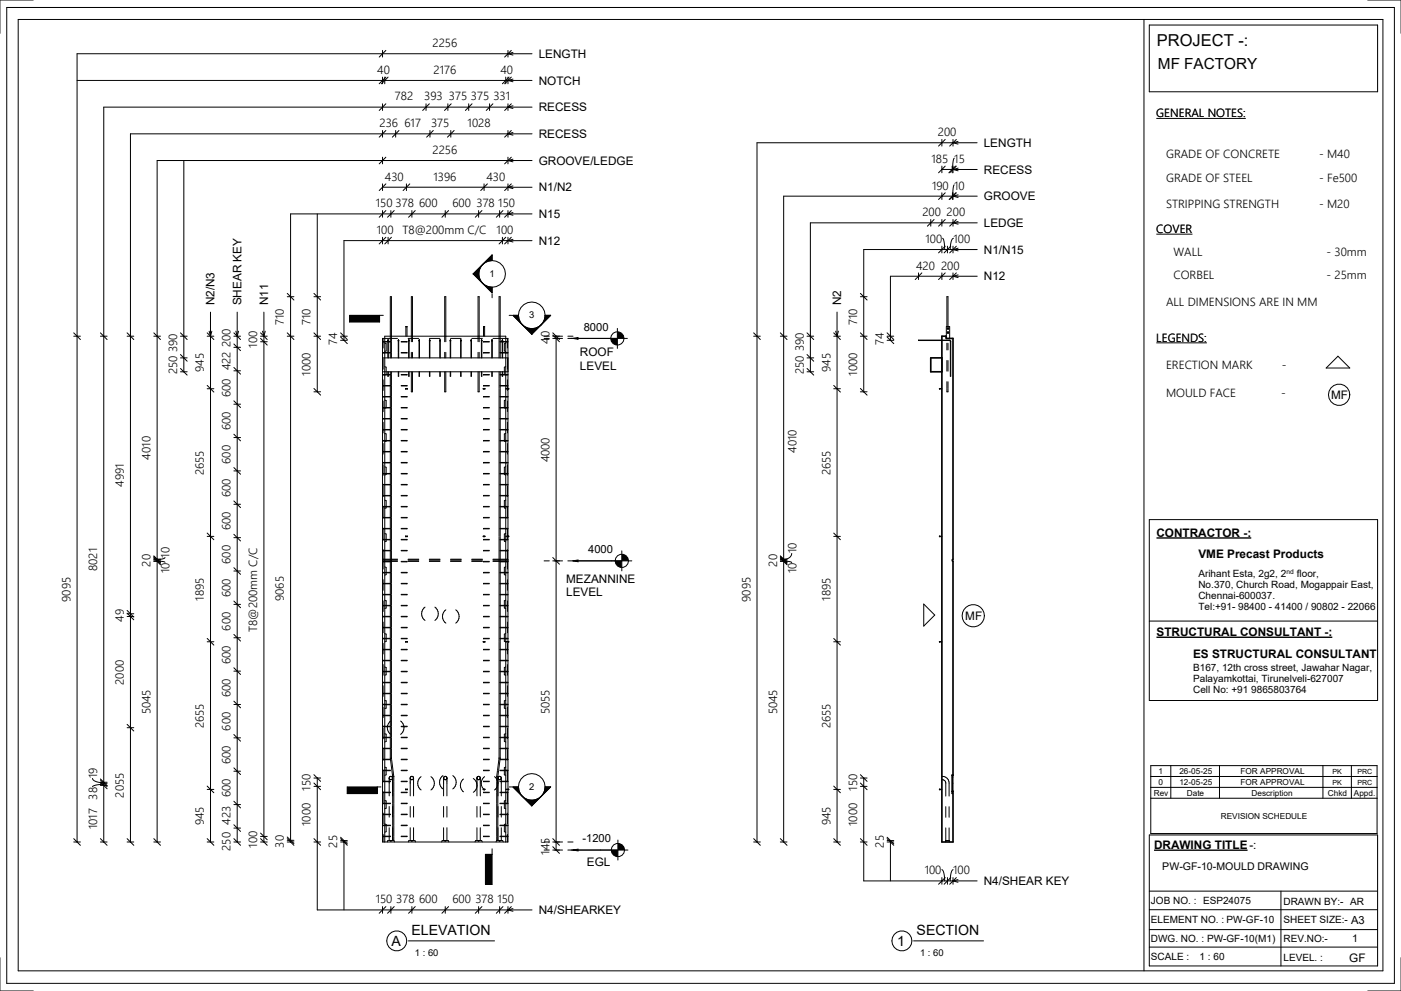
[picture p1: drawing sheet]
<svg xmlns="http://www.w3.org/2000/svg" width="420mm" height="297mm" viewBox="0 0 420 297" stroke-linecap="round" stroke-linejoin="round" font-family="sans-serif">
<g fill="#000">
<path d="M147.5 76.5v1.6l-2 .5-.8 .7zM141.9 82.1l2.8-2.8-1 1.8-.2 1zM141.9 82.1h1.6l.2 1.1 1 1.7zM144.7 84.9l.8 .7 2 .5v1.7zM171.8 101.5l1.5-.3v.5zM183.1 101.5h2v2a2 2 0 0 1-2-2zM185.1 99.5a2 2 0 0 1 2 2h-2zM104.1 235.9h9v2h-9zM153.8 235.9h1.6l.6 2 .6 .8zM163.4 235.9h1.7l-2.8 2.8 .6-.8zM145.5 256.1h2v9h-2zM159.4 239.9l2-.5 .9-.7-2.9 2.9z"/>
<path d="M156.6 238.7l.8 .7 2 .5v1.7z"/>
</g>
<g fill="none" stroke="#000" stroke-width=".3">
<path d="M114.7 15.1v2M115.7 15.1l-2 2M152.3 15.1v2M153.3 15.1l-2 2M153.8 15.7l-1.5 .4 1.5 .4M159.5 16.1h-136.4v236.3M23.1 24.1h136.4M114.7 23.1v2M114.7 31.1v2M114.7 39.1v2M115.4 23.1v2M115.7 39.1l-2 2"/>
<path d="M115.7 31.1l-2 2M115.7 23.1l-2 2M116.4 23.1l-2 2M118.6 39.1v2M119.6 39.1l-2 2M127.7 31.1v2M128.7 31.1l-2 2M128.9 39.1v2M129.9 39.1l-2 2M134.3 31.1v2M135.2 39.1v2M135.3 31.1l-2 2"/>
<path d="M136.2 39.1l-2 2M140.5 31.1v2M141.5 31.1l-2 2M146.8 31.1v2M147.8 31.1l-2 2M151.6 23.1v2M152.3 23.1v2M152.3 31.1v2M152.3 39.1v2M152.6 23.1l-2 2M153.3 39.1l-2 2M153.3 31.1l-2 2"/>
<path d="M153.3 23.1l-2 2M153.8 23.7l-1.5 .4 1.5 .4M153.8 39.7l-1.5 .4 1.5 .4M153.8 31.7l-1.5 .4 1.5 .4M159.5 32.1h-128.4v220.3M55.1 48.1v63.4M114.7 47.1v2M114.7 55.1v2M114.7 56.1h44.8M115.7 55.1l-2 2M115.7 47.1l-2 2M121.9 55.1v2"/>
<path d="M122.9 55.1l-2 2M145.1 55.1v2M146.1 55.1l-2 2M152.3 47.1v2M152.3 55.1v2M153.3 55.1l-2 2M153.3 47.1l-2 2M153.8 47.7l-1.5 .4 1.5 .4M153.8 55.7l-1.5 .4 1.5 .4M159.5 40.1h-120.4v212.3M159.5 48.1h-112.4v204.3M282.4 42.8h-55.4v58"/>
<path d="M282.4 58.8h-47.4v42M95.1 64.1v53.4M114.7 63.1v2M114.7 71.1v2M115.7 71.1l-2 2M115.7 63.1l-2 2M116.4 71.1v2M117.2 63.1v2M117.4 71.1l-2 2M118.2 63.1l-2 2M123.5 63.1v2M124.5 63.1l-2 2"/>
<path d="M133.5 63.1v2M134.5 63.1l-2 2M143.5 63.1v2M144.5 63.1l-2 2M147.5 78.1a4 4 0 0 1 4 4 4 4 0 0 1-4 4M147.5 78.1a4 4 0 0 0-4 4 4 4 0 0 0 4 4M147.5 78.1a4 4 0 0 0-4 4M147.5 78.1v-1.6l-5.6 5.6M149.8 63.1v2M150.6 71.1v2M150.8 63.1l-2 2M151.6 71.1l-2 2"/>
<path d="M152.3 63.1v2M152.3 71.1v2M153.3 71.1l-2 2M153.3 63.1l-2 2M153.8 63.7l-1.5 .4 1.5 .4M153.8 71.7l-1.5 .4 1.5 .4M159.5 64.1h-72.4v188.3M159.5 72.1h-56.4v29.9M279.1 66.8h-36.1v34M282.4 74.8h-23.4v14.2M22.1 99.8l2 2M30.1 99.8l2 2"/>
<path d="M38.1 99.8l2 2M46.1 99.8l2 2M54.1 99.8l2 2M62.1 99.8l1 1M62.7 99.3l.4 1.5M63.1 93.6v158.8M63.5 99.3l-.4 1.5M70.1 99.8l2 2M70.7 99.3l.4 1.5 .4-1.5M71.1 93.6v158.8M78.1 99.8l2 2M78.7 99.3l.4 1.5 .4-1.5"/>
<path d="M79.1 93.6v158.8M86.1 89h2M86.1 88l2 2M86.1 99.8l2 2M94.1 89h2M94.1 88l2 2M94.1 99.8l2 2M102.1 99.8l2 2M121.7 98h.3M141.9 82.1l5.6 5.7v-1.7M141.9 82.1h1.6M143.5 82.1a4 4 0 0 0 4 4"/>
<path d="M145 98h.3M147.5 88.1v1.2M165.7 99.8l2 2M185.1 98.5v6M275.4 82.8h-8.4v18M283.9 97.9v-8.9h.3v8.9M284 99.7l.2 .2 .3-.2M284 99.7l.2-.3 .3 .3M284 99.7h.1M284.2 98.2v.5M284.2 99.4v.5M284.5 99.7h.1"/>
<path d="M22.1 100.8h2M30.1 100.8h2M38.1 100.8h2M46.1 100.8h2M54.1 100.8h2M54.1 107.3h2M54.1 111.5h2M54.1 106.3l2 2M54.1 110.5l2 2M62.1 100.8h2M62.1 115.5l2 2M62.1 116.5h2"/>
<path d="M63.1 100.8l1 1M70.1 100.8h2M70.1 103.1l2 2M70.1 104.1h2M70.1 110.2l2 2M70.1 111.2h2M78.1 100.8h2M78.1 101.5l2 2M78.1 102.5h2M86.1 100.8h2M94.1 117.5h2M94.1 100.8h2"/>
<path d="M94.1 116.5l2 2M102.1 100.8h2M102.1 101l2 2M102.1 102h2M114.7 107.3h37.6M114.7 111.5h37.6M114.9 101.5v2.8M114.9 107.5v3.2M114.9 113.9v3.2M115.4 102.9l.4 .1v2.2l-.4 .2M115.4 109.9l.4 .2v2.2l-.4 .1M115.4 119.9l.4 .2v2.2l-.4 .1"/>
<path d="M116.3 112.4v.4l.1-.4M116.3 102.5v3.2M116.3 105.8v1.5M116.3 111.5v.8M116.3 102v.4M116.3 102h.1M116.4 102h.1M116.4 102v.4M116.4 102.5v3.2M116.4 105.8v1.5M116.4 111.5v.8M117 102.4v-13.4h.4v13.4"/>
<path d="M117 102.5v3.2M117 105.8v1.5M117 111.5v.8M117 112.4v3.2M117 115.7v3.2M117 119v3.2M117.1 102.4l-2.4 .1h2.4M117.1 105.7l-2.4 .1h2.4M117.1 112.3h-2.4l2.4 .1M117.1 115.6h-2.4l2.4 .1M117.1 118.9h-2.4l2.4 .1M117.4 102.5v3.2"/>
<path d="M117.4 105.8v1.5M117.4 111.5v.8M117.4 112.4v3.2M117.4 115.7v3.2M117.4 119v3.2M119.2 101.5h-4.5v150.9h37.6v-150.9h-4.5M119.4 112.4v.4l.1-.4M119.4 102v.4M119.4 102.5v3.2M119.4 105.8v1.5M119.4 111.5v.8M119.4 102h.1"/>
<path d="M119.5 102h-.1M119.5 102h.1M119.5 102v.4M119.5 102.5v3.2M119.5 105.8v1.5M119.5 111.5v.8M120.3 102.4h1.7l-1.7 .1M120.3 105.7h1.7l-1.7 .1M120.3 112.3h1.7l-1.7 .1M120.3 115.6h1.7l-1.7 .1M120.3 118.9h1.7l-1.7 .1M121.6 116.5l.5 .1h-.5z"/>
<path d="M121.7 116.5v.1M121.7 100.8v-2.9h.3v2.9M122.4 101.5h3.2M122.7 102h.1M122.5 111.5v1.3l.2-1.3M122.5 102v.7M122.5 102.9v4.4M122.5 102h.1M122.6 102h-.1M122.6 102h.1M122.7 102v5.3M123.3 102.5v-13.5h.4v13.5"/>
<path d="M123.3 111.5v6h.4v-6M123.3 105.6v1.7M123.7 105.6v1.7M125.8 102h.1M125.6 111.5v1.3l.2-1.3M125.6 102v5.3M125.6 102h.1M125.7 102h.1M125.8 102v5.3M128.7 101.5h3.2M128.8 111.5v1.3l.1-1.3M128.8 102v5.3"/>
<path d="M128.8 102h.1M128.9 102h.1M128.9 102v5.3M131.9 111.5v1.3l.1-1.3M131.9 102v5.3M131.9 102h.1M132 102h.1M132 102v5.3M133.3 111.5v6h.4v-6M133.3 102.5v-13.5h.4v13.5M133.3 105.6v1.7M133.7 105.6v1.7"/>
<path d="M135 111.5v1.3l.1-1.3M135 102v5.3M135 102h.1M135.1 102h.1M135.1 102h-.1M135.1 101.5h3.2M135.1 102v5.3M138.1 111.5v1.3l.1-1.3M138.1 102v5.3M138.1 102h.1M138.2 102h.1M138.2 102v5.3"/>
<path d="M141.2 111.5v1.3l.2-1.3M141.2 102v5.3M141.2 102h.1M141.3 102h-.1M141.3 102h.1M141.4 102h.1M141.4 102v5.3M141.5 101.5h3.1M143.3 111.5v6h.4v-6M143.3 102.5v-13.5h.4v13.5M143.3 105.6v1.7M143.7 105.6v1.7"/>
<path d="M144.3 111.5v1.3l.2-1.3M144.3 102v5.3M144.3 102h.1M144.4 102h.1M144.5 102h.1M144.5 102v.7M144.5 102.9v4.4M144.9 116.5h.5v.1h-.5zM145 100.8v-2.9h.3v2.9M145.3 116.5v.1M146.7 102.4h-1.7l1.7 .1M146.7 105.7h-1.7l1.7 .1"/>
<path d="M146.7 112.3h-1.7l1.7 .1M146.7 115.6h-1.7l1.7 .1M146.7 118.9h-1.7l1.7 .1M147.5 112.4v.4l.1-.4M147.5 102v.4M147.5 102.5v3.2M147.5 105.8v1.5M147.5 111.5v.8M147.5 102h.1M147.6 102h.1M147.6 102v.4M147.6 102.5v3.2"/>
<path d="M147.6 105.8v1.5M147.6 111.5v.8M149.6 102.4v-13.4h.4v13.4M149.6 102.5v3.2M149.6 105.8v1.5M149.6 111.5v.8M149.6 112.4v3.2M149.6 115.7v.8M149.6 116.6v2.3M149.6 119v3.2M149.9 102.4l2.4 .1h-2.4M149.9 105.7l2.4 .1h-2.4"/>
<path d="M149.9 112.3h2.4l-2.4 .1M149.9 115.6h2.4l-2.4 .1M149.9 118.9h2.4l-2.4 .1M150 102.5v3.2M150 105.8v1.5M150 111.5v.8M150 112.4v3.2M150 115.7v.8M150 116.6v2.3M150 119v3.2M150.6 112.4v.4l.1-.4M150.6 102v.4"/>
<path d="M150.6 102.5v3.2M150.6 105.8v1.5M150.6 111.5v.8M150.6 102h.1M150.7 102h.1M150.7 102v.4M150.7 102.5v3.2M150.7 105.8v1.5M150.7 111.5v.8M151.6 102.9l-.4 .1v2.2l.4 .2M151.6 109.9l-.4 .2v2.2l.4 .1M151.6 119.9l-.4 .2v2.2l.4 .1"/>
<path d="M151.6 116.5h1v.1h-1M152.1 101.5v2.8M152.1 107.5v3.2M152.1 113.9v3.2M152.5 116.5v.1M163.1 101.5h1.6M163.1 100.8h1.6M165.7 101.5h3M165.7 100.8h3M165.7 100.5l2 2M166.7 100.8v154M170.3 101.5h17.8"/>
<path d="M170.3 100.8h1.5M171.8 101.5l1.5-.3v.5zM275.4 102l9.6 .1 .1 10.7-.2-10.6zM281.7 116.5v.1M282.4 116.5h-.7v.1h.7M283.7 101.5l.1-3.6 .9 .1v3.5M283.9 116.6v.9h.3v-.9M283.9 102.9v2M283.9 108.1v3.2M283.9 114.4v2.1M284.2 102.9v2M284.2 108.1v3.2"/>
<path d="M284.2 114.4v2.1M401.2 106.8l3.5 3.5h-7.1zM70.1 120.2l2 2M70.1 121.2h2M70.1 130.2l2 2M70.1 131.2h2M114.9 120.2v3.2M114.9 126.6v3.2M114.9 133v3.1M114.9 139.3v3.2M115.4 129.9l.4 .2v2.2l-.4 .1M115.4 139.9l.4 .2v2.2l-.4 .1"/>
<path d="M117 122.3v3.2M117 125.6v3.2M117 128.9v3.1M117 132.2v3.1M117 135.5v3.1M117 138.8v3.1M117.1 122.2h-2.4l2.4 .1M117.1 125.5h-2.4l2.4 .1M117.1 128.8h-2.4l2.4 .1M117.1 132l-2.4 .1 2.4 .1M117.1 135.3l-2.4 .1 2.4 .1M117.1 138.6l-2.4 .1 2.4 .1"/>
<path d="M117.4 122.3v3.2M117.4 125.6v3.2M117.4 128.9v3.1M117.4 132.2v3.1M117.4 135.5v3.1M117.4 138.8v3.1M120.3 122.2h1.7l-1.7 .1M120.3 125.5h1.7l-1.7 .1M120.3 128.8h1.7l-1.7 .1M120.3 132h1.7l-1.7 .2M120.3 135.3h1.7l-1.7 .2M120.3 138.6h1.7l-1.7 .2"/>
<path d="M146.7 122.2h-1.7l1.7 .1M146.7 125.5h-1.7l1.7 .1M146.7 128.8h-1.7l1.7 .1M146.7 132h-1.7l1.7 .2M146.7 135.3h-1.7l1.7 .2M146.7 138.6h-1.7l1.7 .2M149.6 122.3v3.2M149.6 125.6v3.2M149.6 128.9v3.1M149.6 132.2v3.1M149.6 135.5v3.1M149.6 138.8v3.1"/>
<path d="M149.9 122.2h2.4l-2.4 .1M149.9 125.5h2.4l-2.4 .1M149.9 128.8h2.4l-2.4 .1M149.9 132l2.4 .1-2.4 .1M149.9 135.3l2.4 .1-2.4 .1M149.9 138.6l2.4 .1-2.4 .1M150 122.3v3.2M150 125.6v3.2M150 128.9v3.1M150 132.2v3.1M150 135.5v3.1M150 138.8v3.1"/>
<path d="M151.6 129.9l-.4 .2v2.2l.4 .1M151.6 139.9l-.4 .2v2.2l.4 .1M152.1 120.2v3.2M152.1 126.6v3.2M152.1 133v3.1M152.1 139.3v3.2M62.1 159.8l2 2M70.1 140.2l2 2M70.1 141.2h2M70.1 150.2l2 2M70.1 151.2h2M114.9 145.7v3.2"/>
<path d="M114.9 152v3.2M114.9 158.4v3.2M115.4 149.9l.4 .2v2.2l-.4 .1M115.4 159.9l.4 .2v2.2l-.4 .1M117 142.1v3.1M117 145.4v3.1M117 148.7v3.1M117 152v3.1M117 155.3v3.1M117 158.5v3.2M117.1 141.9l-2.4 .1 2.4 .1M117.1 145.2l-2.4 .1 2.4 .1"/>
<path d="M117.1 148.5l-2.4 .1 2.4 .1M117.1 151.8l-2.4 .1 2.4 .1M117.1 155.1l-2.4 .1 2.4 .1M117.1 158.4l-2.4 .1h2.4M117.4 142.1v3.1M117.4 145.4v3.1M117.4 148.7v3.1M117.4 152v3.1M117.4 155.3v3.1M117.4 158.5v3.2M120.3 141.9h1.7l-1.7 .2M120.3 145.2h1.7l-1.7 .2"/>
<path d="M120.3 148.5h1.7l-1.7 .2M120.3 151.8h1.7l-1.7 .2M120.3 155.1h1.7l-1.7 .2M120.3 158.4h1.7l-1.7 .1M146.7 141.9h-1.7l1.7 .2M146.7 145.2h-1.7l1.7 .2M146.7 148.5h-1.7l1.7 .2M146.7 151.8h-1.7l1.7 .2M146.7 155.1h-1.7l1.7 .2M146.7 158.4h-1.7l1.7 .1M149.6 142.1v3.1M149.6 145.4v3.1"/>
<path d="M149.6 148.7v3.1M149.6 152v3.1M149.6 155.3v3.1M149.6 158.5v2.2M149.9 141.9l2.4 .1-2.4 .1M149.9 145.2l2.4 .1-2.4 .1M149.9 148.5l2.4 .1-2.4 .1M149.9 151.8l2.4 .1-2.4 .1M149.9 155.1l2.4 .1-2.4 .1M149.9 158.4l2.4 .1h-2.4M150 142.1v3.1M150 145.4v3.1"/>
<path d="M150 148.7v3.1M150 152v3.1M150 155.3v3.1M150 158.5v2.2M151.6 149.9l-.4 .2v2.2l.4 .1M151.6 159.9l-.4 .2v2.2l.4 .1M152.1 145.7v3.2M152.1 152v3.2M152.1 158.4v3.2M46.1 168.3h2M46.1 167.6h2M46.1 167.8h2"/>
<path d="M46.1 168.1h2M46.1 166.6l2 2M46.1 166.8l2 2M46.1 167.1l2 2M46.1 167.3l2 2M47.1 168.2l2.4 .4M49.5 167.1l-1 .5-1.4 .1M62.1 160.8h2M70.1 160.2l2 2M70.1 161.2h2M70.1 170.2l2 2M70.1 171.2h2"/>
<path d="M114.9 164.8v2.8M114.9 168.3v2.3M114.9 173.8v3.2M114.9 168.3h4.3M114.9 167.6h4.3M114.9 167.6l-.2 .2h4.5M115.1 168.3l-.4 .1h2.4M115.4 169.9l.4 .2v2.2l-.4 .1M115.4 179.9l.4 .2v2.2l-.4 .1M117 161.8v3.2M117 165.1v3.2M117 168.4v3.2"/>
<path d="M117 171.7v3.2M117 175v3.2M117 178.3v3.2M117.1 161.7l-2.4 .1h2.4M117.1 165l-2.4 .1h2.4M117.1 171.6l-2.4 .1h2.4M117.1 174.9l-2.4 .1h2.4M117.1 178.2l-2.4 .1h2.4M117.4 161.8v3.2M117.4 165.1v3.2M117.4 168.4v3.2M117.4 171.7v3.2"/>
<path d="M117.4 175v3.2M117.4 178.3v3.2M119.2 168.1h-4.5l.2 .2M120.3 168.3h1.7l-1.7 .1M120.3 161.7h1.7l-1.7 .1M120.3 165h1.7l-1.7 .1M120.3 171.6h1.7l-1.7 .1M120.3 174.9h1.7l-1.7 .1M120.3 178.2h1.7l-1.7 .1M121.6 160.7l.5 .2h-.5zM121.7 160.7v.2M122.4 168.1h3.2"/>
<path d="M122.4 168.3h3.2M122.4 167.6h3.2M125.6 167.8h-3.2M128.7 168.1h3.2M128.7 168.3h3.2M128.7 167.6h3.2M131.9 167.8h-3.2M135.1 168.1h3.2M135.1 168.3h3.2M135.1 167.6h3.2M138.3 167.8h-3.2M141.5 168.1h3.1"/>
<path d="M141.5 168.3h3.1M141.5 167.6h3.1M144.6 167.8h-3.1M144.9 160.7h.5v.2h-.5zM145.3 160.7v.2M146.7 168.3h-1.7l1.7 .1M146.7 161.7h-1.7l1.7 .1M146.7 165h-1.7l1.7 .1M146.7 171.6h-1.7l1.7 .1M146.7 174.9h-1.7l1.7 .1M146.7 178.2h-1.7l1.7 .1M147.8 168.1h4.5l-.2 .2"/>
<path d="M147.8 168.3h4.3M147.8 167.6h4.3M149.6 160.9v.8M149.6 161.8v3.2M149.6 165.1v3.2M149.6 168.4v3.2M149.6 171.7v3.2M149.6 175v3.2M149.6 178.3v3.2M149.9 161.7l2.4 .1h-2.4M149.9 165l2.4 .1h-2.4M149.9 171.6l2.4 .1h-2.4"/>
<path d="M149.9 174.9l2.4 .1h-2.4M149.9 178.2l2.4 .1h-2.4M150 160.9v.8M150 161.8v3.2M150 165.1v3.2M150 168.4v3.2M150 171.7v3.2M150 175v3.2M150 178.3v3.2M151.6 169.9l-.4 .2v2.2l.4 .1M151.6 179.9l-.4 .2v2.2l.4 .1M151.6 160.7h1v.2h-1"/>
<path d="M151.9 168.3l.4 .1h-2.4M152.1 164.8v2.8M152.1 168.3v2.3M152.1 173.8v3.2M152.1 167.6l.2 .2h-4.5M152.5 160.7v.2M163.1 168.1h1.6M165.7 168.1h3M165.7 167.1l2 2M170.3 168.1h1.5M281.7 160.7v.2M282.4 160.7h-.7v.2h.7"/>
<path d="M38.1 183l2 2M38.1 184h2M38.1 183.8l2 2M38.1 184.8h2M62.1 191.4l2 2M62.1 192.4h2M70.1 180.2l2 2M70.1 181.2h2M70.1 190.2l2 2M70.1 191.2h2M114.9 180.1v3.2M114.9 186.5v3.2"/>
<path d="M114.9 192.9v3.1M114.9 199.2v3.2M115.4 189.9l.4 .2v2.2l-.4 .1M115.4 199.9l.4 .2v2.2l-.4 .1M117 181.6v3.2M117 184.9v3.2M117 188.2v3.2M117 191.5v3.2M117 194.8v3.2M117 198.1v3.2M117.1 181.5h-2.4l2.4 .1M117.1 184.8h-2.4l2.4 .1"/>
<path d="M117.1 188.1h-2.4l2.4 .1M117.1 191.4h-2.4l2.4 .1M117.1 194.7h-2.4l2.4 .1M117.1 198h-2.4l2.4 .1M117.4 181.6v3.2M117.4 184.9v3.2M117.4 188.2v3.2M117.4 191.5v3.2M117.4 194.8v3.2M117.4 198.1v3.2M120.3 181.5h1.7l-1.7 .1M120.3 184.8h1.7l-1.7 .1"/>
<path d="M120.3 188.1h1.7l-1.7 .1M120.3 191.4h1.7l-1.7 .1M120.3 194.7h1.7l-1.7 .1M120.3 198h1.7l-1.7 .1M121.6 192.3l.5 .2h-.5zM121.7 192.3v.2M127.4 182a2.45 2.45 0 0 0 0 4M130.4 182a2.45 2.45 0 0 1 0 4M133.7 182.8a2.45 2.45 0 0 0 0 4M136.6 182.8a2.45 2.45 0 0 1 0 4M144.9 192.3h.5v.2h-.5zM145.3 192.3v.2"/>
<path d="M146.7 181.5h-1.7l1.7 .1M146.7 184.8h-1.7l1.7 .1M146.7 188.1h-1.7l1.7 .1M146.7 191.4h-1.7l1.7 .1M146.7 194.7h-1.7l1.7 .1M146.7 198h-1.7l1.7 .1M149.6 181.6v3.2M149.6 184.9v3.2M149.6 188.2v3.2M149.6 191.5v.8M149.6 192.5v2.2M149.6 194.8v3.2"/>
<path d="M149.6 198.1v3.2M149.9 181.5h2.4l-2.4 .1M149.9 184.8h2.4l-2.4 .1M149.9 188.1h2.4l-2.4 .1M149.9 191.4h2.4l-2.4 .1M149.9 194.7h2.4l-2.4 .1M149.9 198h2.4l-2.4 .1M150 181.6v3.2M150 184.9v3.2M150 188.2v3.2M150 191.5v.8M150 192.5v2.2"/>
<path d="M150 194.8v3.2M150 198.1v3.2M151.6 189.9l-.4 .2v2.2l.4 .1M151.6 199.9l-.4 .2v2.2l.4 .1M151.6 192.3h1v.2h-1M152.1 180.1v3.2M152.1 186.5v3.2M152.1 192.9v3.1M152.1 199.2v3.2M152.5 192.3v.2M277 181.1l3.3 3.3-3.3 3.3zM281.7 192.3v.2"/>
<path d="M282.4 192.3h-.7v.2h.7M38.1 217.2l2 2M38.1 218.2h2M70.1 200.2l2 2M70.1 201.2h2M70.1 210.2l2 2M70.1 211.2h2M114.9 205.6v3.2M114.9 212v3.1M114.9 218.3v3.2M115.4 209.9l.4 .2v2.2l-.4 .2M115.4 220l.4 .1v2.2l-.4 .2"/>
<path d="M117 201.4v3.2M117 204.7v3.1M117 208v3.1M117 211.3v3.1M117 214.6v3.1M117 217.9v3.1M117.1 201.3h-2.4l2.4 .1M117.1 204.6h-2.4l2.4 .1M117.1 207.8l-2.4 .1 2.4 .1M117.1 211.1l-2.4 .1 2.4 .1M117.1 214.4l-2.4 .1 2.4 .1M117.1 217.7l-2.4 .1 2.4 .1"/>
<path d="M117.2 216.2a2.45 2.45 0 0 0 0 4M117.4 201.4v3.2M117.4 204.7v3.1M117.4 208v3.1M117.4 211.3v3.1M117.4 214.6v3.1M117.4 217.9v3.1M120.1 216.2a2.45 2.45 0 0 1 0 4M120.3 201.3h1.7l-1.7 .1M120.3 204.6h1.7l-1.7 .1M120.3 207.8h1.7l-1.7 .2M120.3 211.1h1.7l-1.7 .2"/>
<path d="M120.3 214.4h1.7l-1.7 .2M120.3 217.7h1.7l-1.7 .2M146.7 201.3h-1.7l1.7 .1M146.7 204.6h-1.7l1.7 .1M146.7 207.8h-1.7l1.7 .2M146.7 211.1h-1.7l1.7 .2M146.7 214.4h-1.7l1.7 .2M146.7 217.7h-1.7l1.7 .2M149.6 201.4v3.2M149.6 204.7v3.1M149.6 208v3.1M149.6 211.3v3.1"/>
<path d="M149.6 214.6v3.1M149.6 217.9v3.1M149.9 201.3h2.4l-2.4 .1M149.9 204.6h2.4l-2.4 .1M149.9 207.8l2.4 .1-2.4 .1M149.9 211.1l2.4 .1-2.4 .1M149.9 214.4l2.4 .1-2.4 .1M149.9 217.7l2.4 .1-2.4 .1M150 201.4v3.2M150 204.7v3.1M150 208v3.1M150 211.3v3.1"/>
<path d="M150 214.6v3.1M150 217.9v3.1M151.6 209.9l-.4 .2v2.2l.4 .2M151.6 220l-.4 .1v2.2l.4 .2M152.1 205.6v3.2M152.1 212v3.1M152.1 218.3v3.2M27.7 233.4a3.3 3.3 0 0 0 3.4 1.3M30.1 233.5l2 2M30.1 234.5h2M30.1 233.8l2 2M30.1 234.8h2"/>
<path d="M30.1 234.5l2 2M30.1 235.5h2M31.1 235.1l-2.4 .3-1 .5M62.1 235.7l2 2M62.1 236.7h2M70.1 220.2l2 2M70.1 221.2h2M70.1 230.2l2 2M70.1 231.2h2M94.1 232.2l2 2M94.1 233.2h2M94.1 234.7l2 2"/>
<path d="M94.1 235.7h2M95.1 233.2v39.6h64.4M113.1 235.9v2h-9v-2h10.1M114.9 224.7v3.2M114.9 231v3.2M114.9 237.4v3.2M115.4 230l.4 .1v2.2l-.4 .2M115.4 240l.4 .1v2.2l-.4 .2M116.7 233.3v5.3M116.7 233.3h.1M116.7 233.3l.5 .4M116.8 233a.5 .5 0 0 0 .4 .7"/>
<path d="M116.8 233h.1M117 224.5l.1 3.1-2.4 .1 2.4 .1 .4 3.1M117 221.2v3.1M117.1 221l-2.4 .1 2.4 .1M117.1 224.3l-2.4 .1 2.4 .1M117.1 230.9l-2.4 .1h2.4M117.1 234.2l-2.4 .1h2.4M117.1 237.5l-2.4 .1h2.4M117.2 232.7l-.4 .3M117.2 232.7l-.5 .5M117.2 232.7l.5 .5M117.2 232.7a.5 .5 0 0 1 .5 .5 .5 .5 0 0 1-.5 .5"/>
<path d="M117.4 224.5v3.1M117.4 221.2v3.1M117.4 227.8l.4 3.1M117.5 231l.2 1.8M117.7 233.3l-.5 .4M117.7 233.3h.1M117.7 233.2v5.4M117.7 232.8v.1M117.7 232.9v1.3M117.7 234.3v3.2M117.7 237.6v3.2M117.8 231l.3 1.8"/>
<path d="M118.1 232.8v.1M118.1 232.9v1.3M118.1 234.3v3.2M118.1 237.6v3.2M120.3 221h1.7l-1.7 .2M120.3 224.3h1.7l-1.7 .2M120.3 227.6h1.7l-1.7 .2M120.3 230.9h1.7l-1.7 .1M120.3 234.2h1.7l-1.7 .1M120.3 237.5h1.7l-1.7 .1M121.6 236.6l.5 .1h-.5zM121.7 236.6v.1"/>
<path d="M123 233.3v5.3M123 233.3h.1M123 233.3l.5 .4M123.1 233a.5 .5 0 0 0 .4 .7M123.1 233h.1M123.5 232.7l-.4 .3M123.5 232.7l-.5 .5M123.5 232.7l.5 .5M123.5 232.7a.5 .5 0 0 1 .5 .5 .5 .5 0 0 1-.5 .5M124 233.3l-.5 .4M124 233.3h.1M124 233.2v5.4"/>
<path d="M126.3 232.8a2.45 2.45 0 0 0 0 4M129.2 232.8a2.45 2.45 0 0 1 0 4M132.8 232.5a2.45 2.45 0 0 0 0 4M133 233.3v5.3M133 233.3h.1M133 233.3l.5 .4M133.1 233a.5 .5 0 0 0 .4 .7M133.1 233h.1M133.5 232.7l-.4 .3M133.5 232.7l-.5 .5M133.5 232.7l.5 .5M133.5 232.7a.5 .5 0 0 1 .5 .5 .5 .5 0 0 1-.5 .5"/>
<path d="M134 233.3l-.5 .4M134 233.3h.1M134 233.2v5.4M135.8 232.5a2.45 2.45 0 0 1 0 4M139 233.5a2.45 2.45 0 0 0 0 3.9M141.9 233.4a2.47 2.47 0 0 1 0 4.1M143 233.3v5.3M143 233.3h.1M143 233.3l.5 .4M143.1 233a.5 .5 0 0 0 .4 .7M143.1 233h.1M143.5 232.7l-.4 .3"/>
<path d="M143.5 232.7l-.5 .5M143.5 232.7l.5 .5M143.5 232.7a.5 .5 0 0 1 .5 .5 .5 .5 0 0 1-.5 .5M144 233.3l-.5 .4M144 233.3h.1M144 233.2v5.4M144.9 236.6h.5v.1h-.5zM145.3 232.8a2.45 2.45 0 0 0 0 4M145.3 236.6v.1M146.7 221h-1.7l1.7 .2M146.7 224.3h-1.7l1.7 .2M146.7 227.6h-1.7l1.7 .2"/>
<path d="M146.7 230.9h-1.7l1.7 .1M146.7 234.2h-1.7l1.7 .1M146.7 237.5h-1.7l1.7 .1M148.3 232.8a2.45 2.45 0 0 1 0 4M148.9 232.9v1.3M148.9 234.3v3.2M148.9 237.6v3.2M148.9 232.8v.1M149.2 231l-.3 1.8M149.3 232.9v1.3M149.3 234.3v1.9M149.3 236.4v1.1"/>
<path d="M149.3 237.6v3.2M149.3 232.8v.1M149.3 233.3v5.3M149.3 233.3h.1M149.3 233.3l.5 .4M149.4 233a.5 .5 0 0 0 .4 .7M149.4 233h.1M149.5 231l-.2 1.8M149.6 227.8l-.4 3.1M149.6 224.5v3.1M149.6 221.2v3.1M149.8 232.7l-.4 .3"/>
<path d="M149.8 232.7l-.5 .5M149.8 232.7l.5 .5M149.8 232.7a.5 .5 0 0 1 .5 .5 .5 .5 0 0 1-.5 .5M149.9 221l2.4 .1-2.4 .1M149.9 224.3l2.4 .1-2.4 .1M149.9 230.9l2.4 .1h-2.4M149.9 234.2l2.4 .1h-2.4M149.9 237.5l2.4 .1h-2.4M150 224.5l-.1 3.1 2.4 .1-2.4 .1-.4 3.1M150 221.2v3.1M150.3 233.3l-.5 .4M150.3 233.3h.1"/>
<path d="M150.3 233.2v5.4M151.6 230l-.4 .1v2.2l.4 .2M151.6 240l-.4 .1v2.2l.4 .2M151.6 236.6h1v.1h-1M152.1 224.7v3.2M152.1 231v3.2M152.1 237.4v3.2M152.5 236.6v.1M152.7 235.9h.7M155.4 235.9a4 4 0 0 1 4-4 4 4 0 0 1 4 4M155.4 235.9a4 4 0 0 0 4 4 4 4 0 0 0 4-4M155.4 235.9a4 4 0 0 0 4 4"/>
<path d="M155.4 235.9h-1.6l5.6 5.7M159.4 239.9v1.7M163.4 235.9a4 4 0 0 1-4 4M163.4 235.9h1.7l-5.7 5.7M281.7 236.6v.1M282.4 236.6h-.7v.1h.7M282.4 232.7h.2a2 2 0 0 1 2 2v4M282.4 233.7h.2a1 1 0 0 1 1 1v4M285.5 237.2v.8h.2M285.5 233h.2M285.7 232.3v5h-.2M285.7 232.3l-.2 .1"/>
<path d="M22.1 252.4h2M22.1 251.4l2 2M30.1 252.4h2M30.1 251.4l2 2M38.1 252.4h2M38.1 251.4l2 2M46.1 252.4h2M46.1 251.4l2 2M62.1 252.4h2M62.1 251.4l2 2M70.1 252.4h2M70.1 240.2l2 2"/>
<path d="M70.1 241.2h2M70.1 247.3l2 2M70.1 248.3h2M70.1 251.4l2 2M78.1 252.4h2M78.1 249.8l2 2M78.1 250.8h2M78.1 251.4l2 2M86.1 251.9h2M86.1 252.4h2M86.1 250.9l2 2M86.1 251.4l2 2"/>
<path d="M94.1 252.4h2M94.1 251.4l2 2M102.1 252h2M102.1 252.4h2M102.1 251l2 2M102.1 251.4l2 2M103.1 252v20.8M114.9 243.8v3.1M114.9 250.1v2.3M115.4 247l.4 .2v2.1l-.4 .2M115.4 252.4v-151.6h36.2v151.6M116.7 241.8v3.2"/>
<path d="M116.7 248.1v3.9M117 252h-.7l-.2 .4M117 252h.1M117 252l.1 .1M117.1 240.8l-2.4 .1h2.4M117.1 244.1l-2.4 .1h2.4M117.1 247.4l-2.4 .1h2.4M117.1 250.7l-2.4 .1h2.4M117.1 252.1h.1M117.4 252l-.2 .1M117.4 252h.7l.2 .4M117.4 252h.1"/>
<path d="M117.7 241.8v3.2M117.7 248.1v3.9M117.7 250.8v1.1h.4v-1.1M117.7 240.9v3.2M117.7 244.2v3.2M117.7 247.5v3.2M118.1 240.9v3.2M118.1 244.2v3.2M118.1 247.5v3.2M120.3 240.8h1.7l-1.7 .1M120.3 244.1h1.7l-1.7 .1M120.3 247.4h1.7l-1.7 .1"/>
<path d="M120.3 250.7h1.7l-1.7 .1M123 241.8v3.2M123 248.1v3.9M123.5 252.1l-.9-.1-.2 .4M123.6 252.1h-.1M123.7 252l-.1 .1M123.7 252h.7l.2 .4M123.7 252h.1M124 241.8v3.2M124 248.1v3.9M133 241.8v3.2M133 248.1v3.9"/>
<path d="M133.4 252.1l-.8-.1-.2 .4M133.4 252.1h.1M133.5 252.1h.1M133.6 252.1l.8-.1 .2 .4M133.6 252.1h.1M134 241.8v3.2M134 248.1v3.9M143 241.8v3.2M143 248.1v3.9M143.3 252h-.7l-.2 .4M143.3 252h.1M143.4 252l.1 .1"/>
<path d="M143.5 252.1h.1M143.5 252.1l.9-.1 .2 .4M144 241.8v3.2M144 248.1v3.9M146.7 240.8h-1.7l1.7 .1M146.7 244.1h-1.7l1.7 .1M146.7 247.4h-1.7l1.7 .1M146.7 250.7h-1.7l1.7 .1M147.5 254.5v10.6h-2v-9h2M148.9 250.8v1.1h.4v-1.1M148.9 240.9v3.2M148.9 244.2v3.2"/>
<path d="M148.9 247.5v3.2M149.3 240.9v3.2M149.3 244.2v3.2M149.3 247.5v3.2M149.3 241.8v3.2M149.3 248.1v3.9M149.8 252.1l-.9-.1-.2 .4M149.9 252.1h-.1M149.9 240.8l2.4 .1h-2.4M149.9 244.1l2.4 .1h-2.4M149.9 247.4l2.4 .1h-2.4M149.9 250.7l2.4 .1h-2.4"/>
<path d="M150 252l-.1 .1M150 252h.7l.2 .4M150 252h.1M150.3 241.8v3.2M150.3 248.1v3.9M151.6 247l-.4 .2v2.1l.4 .2M152.1 243.8v3.1M152.1 250.1v2.3M163.1 252.4h1.6M163.1 254.8h1.6M165.7 252.4h3M165.7 254.8h3"/>
<path d="M165.7 251.4l2 2M165.7 253.8l2 2M170.3 252.4h1.5M170.3 254.8h1.5M259 252.4v11.7h23.4M267 252.4v11.7M283.5 252.4l.1-.4h.9l.2 .4M283.6 241.8v3.2M283.6 248.2v3.9M284.6 241.8v3.2M284.6 248.2v3.9M114.7 271.8v2"/>
<path d="M115.7 271.8l-2 2M117.2 271.8v2M118.2 271.8l-2 2M123.5 271.8v2M124.5 271.8l-2 2M133.5 271.8v2M134.5 271.8l-2 2M143.5 271.8v2M144.5 271.8l-2 2M149.8 271.8v2M150.8 271.8l-2 2M152.3 271.8v2"/>
<path d="M153.3 271.8l-2 2M153.8 272.4l-1.5 .4 1.5 .4"/>
<circle cx="284.2" cy="98.5" r=".24"/>
<circle cx="185.1" cy="101.5" r="2"/>
<circle cx="401.5" cy="118.4" r="3.2"/>
<circle cx="291.8" cy="184.6" r="3.3"/>
</g>
<path d="M282.4 100.8h1.2l.1 .7h2v66.1l-.1 .5 .1 .2v64.1h-.2v4.8h.2v15.2h-3.3zM282.4 107.3h-3.3v4.2h3.3" fill="none" stroke="#000" stroke-width=".5"/>
<path d="M175 96.1h7.4v3.8h-7.4z" fill="#fff"/>
<g fill="none" stroke="#000" stroke-width=".3">
<path d="M171.8 168.1l1.5-.2v.5zM171.8 168.1h17.6M186.4 165.1v6"/>
<circle cx="186.4" cy="168.1" r="2"/>
</g>
<path d="M171.8 168.1l1.5-.2v.5zM184.4 168.1h2v2a2 2 0 0 1-2-2zM186.4 166.1a2 2 0 0 1 2 2h-2z" fill="#000"/>
<path d="M176.4 162.8h7.4v3.8h-7.4z" fill="#fff"/>
<g fill="none" stroke="#000" stroke-width=".3">
<path d="M171.3 254.8h17M171.8 254.8l1.5-.2v.5zM185.3 251.8v6"/>
<circle cx="185.3" cy="254.8" r="2"/>
</g>
<path d="M171.8 254.8l1.5-.2v.5zM183.3 254.8h2v2a2 2 0 0 1-2-2zM185.3 252.8a2 2 0 0 1 2 2h-2z" fill="#000"/>
<path d="M174.6 249.5h8.6v3.8h-8.6z" fill="#fff"/>
<path d="M104.8 94.5h9v2h-9zM153.8 94.5h1.6l.2 1.1 1 1.8zM163.4 94.5h1.7l-2.8 2.9 1-1.8zM159.4 98.5l2-.5 .9-.6-2.9 2.8zM156.6 97.4l.8 .6 2 .5v1.7z" fill="#000"/>
<g fill="none" stroke="#000" stroke-width=".3">
<path d="M2 2.2h416.1v292.6h-416.1zM5.5 5.8h409.2v285.3h-409.2zM10 0h-10v10M343 5.8v285.3M344.6 7.5h68.5v20h-68.5zM410.1 0h10v10M282.4 41.8v2M282.4 49.8v2M282.4 57.8v2M282.4 58.8h3.3M282.4 50.8h10.6M282.4 42.8h10.6"/>
<path d="M283.4 57.8l-2 2M283.4 49.8l-2 2M283.4 41.8l-2 2M285.5 49.8v2M285.6 57.8v2M285.7 41.8v2M285.7 49.8v2M285.7 57.8v2M285.8 58.8l1.5 .4M285.8 58.8h7.2M286.1 55.4l-.3 1-.1 2.4M286.1 47.4l-.3 1-.2 2.4"/>
<path d="M286.5 49.8l-2 2M286.6 57.8l-2 2M286.7 57.8l-2 2M286.7 49.8l-2 2M286.7 41.8l-2 2M287.2 42.4l-1.5 .4 1.5 .4M287.3 58.4l-1.5 .4M287.3 50.4l-1.5 .4 1.5 .4M279.1 66.8h13.9M279.1 65.8v2M280.1 65.8l-2 2M282.4 65.8v2"/>
<path d="M282.4 73.8v2M282.4 74.8h10.6M282.6 71.4l.5 1 .1 2.4M283.4 73.8l-2 2M283.4 65.8l-2 2M284.1 73.8v2M285.1 73.8l-2 2M285.7 65.8v2M285.7 73.8v2M285.9 71.4a3.8 3.8 0 0 0-1 3.4M286.7 73.8l-2 2M286.7 65.8l-2 2"/>
<path d="M287.3 66.4l-1.5 .4 1.5 .4M287.3 74.4l-1.5 .4 1.5 .4M113.8 94.5v2h-9v-2h10.1M152.7 94.5h.7M155.4 94.5a4 4 0 0 1 4-4 4 4 0 0 1 4 4M155.4 94.5a4 4 0 0 0 4 4 4 4 0 0 0 4-4M155.4 94.5a4 4 0 0 0 4 4M155.4 94.5h-1.6l5.6 5.7M159.4 98.5v1.7M163.4 94.5a4 4 0 0 1-4 4M163.4 94.5h1.7l-5.7 5.7M226 99.8l2 2"/>
<path d="M234 99.8l2 2M242 99.8l2 2M250 99.8l2 2M250.6 99.3l.4 1.5 .4-1.5M251 93.6v158.8M258 99.8l2 2M258 88l2 2M258 89h2M259 89v28.5M266 99.8l2 2M275.4 82.8h17.6M275.4 81.8v2"/>
<path d="M276.4 81.8l-2 2M282.4 81.8v2M283.4 81.8l-2 2M285.7 81.8v2M286.7 81.8l-2 2M287.3 82.4l-1.5 .4 1.5 .4M226 100.8h2M227 100.8v151.6M234 100.8h2M235 100.8v151.6M242 100.8h2M242 110.5l2 2"/>
<path d="M242 111.5h2M242 106.3l2 2M242 107.3h2M243 100.8v10.7M250 100.8h2M250 115.5l2 2M250 116.5h2M258 100.8h2M258 116.5l2 2M258 117.5h2M266 101l2 2M266 102h2"/>
<path d="M266 100.8h2M267 100.8v1.2M250 159.8l2 2M344.6 155.8h68.5v54.2h-68.5zM234 167.3l2 2M234 168.3h2M234 167.1l2 2M234 168.1h2M234 166.8l2 2M234 167.8h2M234 166.6l2 2M234 167.6h2"/>
<path d="M235 168.2l1.9 .2 .5 .3M237.4 165.9a2.11 2.11 0 0 1-2.4 1.8M250 160.8h2M250 191.4l2 2M250 192.4h2M344.6 186.2h68.5M250 235.7l2 2M250 236.7h2M258 232.2l2 2M258 233.2h2M258 234.7l2 2M258 235.7h2"/>
<path d="M259 233.2v19.2M226 252.4h2M226 251.4l2 2M234 252.4h2M234 251.4l2 2M250 252.4h2M250 251.4l2 2M258 251.4l2 2M258 252.4h2M266 252.4h2M266 251l2 2M266 252h2"/>
<path d="M266 251.4l2 2M267 252v.4M344.6 250.3h68.5v39.3h-68.5zM282.4 260.7a4.1 4.1 0 0 1 .8 3.4M282.4 263.1v2M283.4 263.1l-2 2M284.1 263.1v2M285.1 263.1l-2 2M285.7 263.1v2M285.8 260.7a4 4 0 0 0-.9 3.4M286.7 263.1l-2 2M287.2 263.7l-1.5 .4 1.5 .4"/>
<path d="M293 264.1h-10.6M344.6 272.7h68.5M344.6 267.2h68.5M344.6 278.7h68.5M384.1 267.2v22.4M0 287.1v10h10M344.6 283.9h68.5M420.1 287.1v10h-10"/>
</g>
<g fill="#fff">
<path d="M346.9 9.5h27.5v5.4h-27.5z"/>
<path d="M405.1 273.8h4.1v3.9h-4.1z"/>
<path d="M346.8 187.4h51.8v4.1h-51.8z"/>
<path d="M357.7 193.9h54.2v4.1h-54.2z"/>
<path d="M346 251.2h27.6v4.2h-27.6z"/>
<path d="M373.6 251.2h1v4.2h-1z"/>
<path d="M374.6 251.2h2.2v4.2h-2.2z"/>
<path d="M346.8 157.6h27.9v4.1h-27.9z"/>
<path d="M359.3 164.1h37.3v4.1h-37.3z"/>
<path d="M359.7 285.1h7.5v3.3h-7.5z"/>
<path d="M405.5 279.4h1.7v3.7h-1.7z"/>
<path d="M367.7 274.1h14.3v3.3h-14.3z"/>
<path d="M347.2 16.6h29.6v5.1h-29.6z"/>
<path d="M348.5 258h44.2v3.6h-44.2z"/>
<path d="M361.9 279.8h20.4v3.3h-20.4z"/>
<path d="M404.8 268.8h4.1v3.3h-4.1z"/>
<path d="M360.7 268.5h14.3v3.3h-14.3z"/>
</g>
<path d="M346.8 161.3h28.4M346.8 191h52.7M346 254.9h28.1" fill="none" stroke="#000" stroke-width=".41"/>
<g fill="none" stroke="#000" stroke-width=".3">
<path d="M346.7 35.5h26.8M346.7 70.2h10.8M346.7 102.8h15.2M345 229.5h67.9v20.4h-67.9zM345 232.8h67.9M345 236h67.9M345 239.3h67.9M351.1 229.5v9.8M365.7 229.5v9.8M396.7 229.5v9.8M405.2 229.5v9.8M122.5 282.1h25.8"/>
<path d="M273.9 282.1h21"/>
<circle cx="119" cy="282.1" r="3"/>
<circle cx="270.4" cy="282.1" r="3"/>
</g>
<text font-size="4.9" x="346.9" y="13.9">PROJECT -:</text>
<text font-size="4.6" x="347.2" y="20.7">MF FACTORY</text>
<g font-size="4.2">
<text x="123.4" y="280.4">ELEVATION</text>
<text x="274.8" y="280.4">SECTION</text>
<text x="117.4" y="283.5">A</text>
<text x="269" y="283.5">1</text>
</g>
<g font-size="3.5">
<text x="129.7" y="14.1">2256</text>
<text x="161.5" y="17.4">LENGTH</text>
<text x="113.1" y="22.1">40</text>
<text x="130" y="22.1">2176</text>
<text x="150" y="22.1">40</text>
<text x="161.5" y="25.4">NOTCH</text>
<text x="118.4" y="30.1">782</text>
<text x="127.2" y="30.1">393</text>
<text x="134.6" y="30.1">375</text>
<text x="141.2" y="30.1">375</text>
<text x="147.9" y="30.1">331</text>
<text x="161.5" y="33.4">RECESS</text>
<text x="346.7" y="35.2">GENERAL NOTES:</text>
<text x="113.8" y="38.1">236</text>
<text x="121.3" y="38.1">617</text>
<text x="129.2" y="38.1">375</text>
<text x="140.2" y="38.1">1028</text>
<text x="161.5" y="41.4">RECESS</text>
<text x="281.2" y="40.8">200</text>
<text x="129.7" y="46.1">2256</text>
<text x="295" y="44">LENGTH</text>
<text x="349.6" y="47.3">GRADE OF CONCRETE</text>
<text x="395.5" y="47.3">- M40</text>
<text x="161.5" y="49.4">GROOVE/LEDGE</text>
<text x="279.3" y="48.8">185</text>
<text x="286.1" y="48.8">15</text>
<text x="295" y="52.1">RECESS</text>
<text x="115.4" y="54.1">430</text>
<text x="130" y="54.1">1396</text>
<text x="145.8" y="54.1">430</text>
<text x="161.5" y="57.4">N1/N2</text>
<text x="279.5" y="56.8">190</text>
<text x="286.1" y="56.8">10</text>
<text x="349.6" y="54.6">GRADE OF STEEL</text>
<text x="395.5" y="54.6">- Fe500</text>
<text x="112.7" y="62.1">150</text>
<text x="118.6" y="62.1">378</text>
<text x="125.6" y="62.1">600</text>
<text x="135.6" y="62.1">600</text>
<text x="142.9" y="62.1">378</text>
<text x="149.4" y="62.1">150</text>
<text x="161.5" y="65.4">N15</text>
<text x="276.6" y="64.8">200</text>
<text x="283.8" y="64.8">200</text>
<text x="295" y="60.1">GROOVE</text>
<text x="349.6" y="62.3">STRIPPING STRENGTH</text>
<text x="395.5" y="62.3">- M20</text>
<text x="113" y="70.1">100</text>
<text x="120.7" y="70.1">T8@200mm C/C</text>
<text x="148.9" y="70.1">100</text>
<text x="295" y="68.1">LEDGE</text>
<text x="346.7" y="69.9">COVER</text>
<text x="161.5" y="73.4">N12</text>
<text x="277.5" y="72.8">100</text>
<text x="285.9" y="72.8">100</text>
<text x="295" y="76.1">N1/N15</text>
<text x="351.8" y="76.8">WALL</text>
<text x="397.8" y="76.8">- 30mm</text>
<text x="274.7" y="80.8">420</text>
<text x="282.2" y="80.8">200</text>
<text x="351.8" y="83.5">CORBEL</text>
<text x="397.8" y="83.5">- 25mm</text>
<text x="295" y="84.1">N12</text>
<text x="64.4" y="91.6" transform="rotate(-90 64.4 91.6)">N2/N3</text>
<text x="72.4" y="91.6" transform="rotate(-90 72.4 91.6)">SHEAR KEY</text>
<text x="80.4" y="91.6" transform="rotate(-90 80.4 91.6)">N11</text>
<text x="252.2" y="91.6" transform="rotate(-90 252.2 91.6)">N2</text>
<text x="349.6" y="91.6">ALL DIMENSIONS ARE IN MM</text>
<text x="85.1" y="97.4" transform="rotate(-90 85.1 97.4)">710</text>
<text x="93.1" y="97.4" transform="rotate(-90 93.1 97.4)">710</text>
<text x="257" y="97.4" transform="rotate(-90 257 97.4)">710</text>
<text x="53.1" y="105.6" transform="rotate(-90 53.1 105.6)">390</text>
<text x="69.1" y="104.1" transform="rotate(-90 69.1 104.1)">200</text>
<text x="77.1" y="104.2" transform="rotate(-90 77.1 104.2)">100</text>
<text x="101.1" y="103.3" transform="rotate(-90 101.1 103.3)">74</text>
<text x="164.8" y="103.1" transform="rotate(-90 164.8 103.1)">40</text>
<text x="173.9" y="106.9">ROOF</text>
<text x="241" y="105.3" transform="rotate(-90 241 105.3)">390</text>
<text x="265" y="103.3" transform="rotate(-90 265 103.3)">74</text>
<text x="346.7" y="102.5">LEGENDS:</text>
<text x="53.1" y="112.2" transform="rotate(-90 53.1 112.2)">250</text>
<text x="61.1" y="111.5" transform="rotate(-90 61.1 111.5)">945</text>
<text x="69.1" y="111" transform="rotate(-90 69.1 111)">422</text>
<text x="93.1" y="112.6" transform="rotate(-90 93.1 112.6)">1000</text>
<text x="173.9" y="110.8">LEVEL</text>
<text x="241" y="112.2" transform="rotate(-90 241 112.2)">250</text>
<text x="249" y="111.5" transform="rotate(-90 249 111.5)">945</text>
<text x="257" y="112.6" transform="rotate(-90 257 112.6)">1000</text>
<text x="349.6" y="110.8">ERECTION MARK</text>
<text x="384.3" y="110.8">-</text>
<text x="69.1" y="119" transform="rotate(-90 69.1 119)">600</text>
<text x="349.6" y="119.1">MOULD FACE</text>
<text x="384.2" y="119.1">-</text>
<text x="399.1" y="119.7">MF</text>
<text x="69.1" y="129" transform="rotate(-90 69.1 129)">600</text>
<text x="45.1" y="137.8" transform="rotate(-90 45.1 137.8)">4010</text>
<text x="238.8" y="135.7" transform="rotate(-90 238.8 135.7)">4010</text>
<text x="61.1" y="142.5" transform="rotate(-90 61.1 142.5)">2655</text>
<text x="69.1" y="139" transform="rotate(-90 69.1 139)">600</text>
<text x="164.8" y="138.6" transform="rotate(-90 164.8 138.6)">4000</text>
<text x="249" y="142.5" transform="rotate(-90 249 142.5)">2655</text>
<text x="37.1" y="145.9" transform="rotate(-90 37.1 145.9)">4991</text>
<text x="69.1" y="149" transform="rotate(-90 69.1 149)">600</text>
<text x="69.1" y="159" transform="rotate(-90 69.1 159)">600</text>
<text x="346.8" y="160.9">CONTRACTOR -:</text>
<text x="50.9" y="167.1" transform="rotate(-90 50.9 167.1)">10</text>
<text x="238.8" y="165.9" transform="rotate(-90 238.8 165.9)">10</text>
<text x="359.3" y="167.3">VME Precast Products</text>
<text x="29.1" y="171.2" transform="rotate(-90 29.1 171.2)">8021</text>
<text x="45.1" y="169.9" transform="rotate(-90 45.1 169.9)">20</text>
<text x="50.9" y="171.8" transform="rotate(-90 50.9 171.8)">10</text>
<text x="69.1" y="169" transform="rotate(-90 69.1 169)">600</text>
<text x="233" y="169.9" transform="rotate(-90 233 169.9)">20</text>
<text x="238.8" y="171.9" transform="rotate(-90 238.8 171.9)">10</text>
<text x="69.1" y="179" transform="rotate(-90 69.1 179)">600</text>
<text x="169.8" y="174.7">MEZANNINE</text>
<text x="169.8" y="178.7">LEVEL</text>
<text x="21.1" y="180.4" transform="rotate(-90 21.1 180.4)">9095</text>
<text x="61.1" y="180.1" transform="rotate(-90 61.1 180.1)">1895</text>
<text x="85.1" y="180.2" transform="rotate(-90 85.1 180.2)">9065</text>
<text x="225" y="180.4" transform="rotate(-90 225 180.4)">9095</text>
<text x="249" y="180.1" transform="rotate(-90 249 180.1)">1895</text>
<text x="289.4" y="185.9">MF</text>
<text x="37.1" y="186.3" transform="rotate(-90 37.1 186.3)">49</text>
<text x="69.1" y="189" transform="rotate(-90 69.1 189)">600</text>
<text x="77.1" y="189.4" transform="rotate(-90 77.1 189.4)">T8@200mm C/C</text>
<text x="346.8" y="190.7">STRUCTURAL CONSULTANT -:</text>
<text x="357.7" y="197.1">ES STRUCTURAL CONSULTANT</text>
<text x="69.1" y="199.1" transform="rotate(-90 69.1 199.1)">600</text>
<text x="37.1" y="205.3" transform="rotate(-90 37.1 205.3)">2000</text>
<text x="69.1" y="209.1" transform="rotate(-90 69.1 209.1)">600</text>
<text x="45.1" y="214.2" transform="rotate(-90 45.1 214.2)">5045</text>
<text x="164.8" y="214.1" transform="rotate(-90 164.8 214.1)">5055</text>
<text x="233" y="214.2" transform="rotate(-90 233 214.2)">5045</text>
<text x="61.1" y="218.3" transform="rotate(-90 61.1 218.3)">2655</text>
<text x="69.1" y="219.1" transform="rotate(-90 69.1 219.1)">600</text>
<text x="249" y="218.3" transform="rotate(-90 249 218.3)">2655</text>
<text x="29.1" y="233.4" transform="rotate(-90 29.1 233.4)">19</text>
<text x="69.1" y="229.1" transform="rotate(-90 69.1 229.1)">600</text>
<text x="29.1" y="239.7" transform="rotate(-90 29.1 239.7)">38</text>
<text x="37.1" y="239.1" transform="rotate(-90 37.1 239.1)">2055</text>
<text x="69.1" y="239.1" transform="rotate(-90 69.1 239.1)">600</text>
<text x="93.1" y="237.1" transform="rotate(-90 93.1 237.1)">150</text>
<text x="257" y="237.1" transform="rotate(-90 257 237.1)">150</text>
<text x="29.1" y="248.7" transform="rotate(-90 29.1 248.7)">1017</text>
<text x="61.1" y="247.4" transform="rotate(-90 61.1 247.4)">945</text>
<text x="69.1" y="247.2" transform="rotate(-90 69.1 247.2)">423</text>
<text x="93.1" y="247.6" transform="rotate(-90 93.1 247.6)">1000</text>
<text x="249" y="247.4" transform="rotate(-90 249 247.4)">945</text>
<text x="257" y="247.6" transform="rotate(-90 257 247.6)">1000</text>
<text x="69.1" y="255.1" transform="rotate(-90 69.1 255.1)">250</text>
<text x="77.1" y="254.2" transform="rotate(-90 77.1 254.2)">100</text>
<text x="85.1" y="254.1" transform="rotate(-90 85.1 254.1)">30</text>
<text x="101.1" y="254.1" transform="rotate(-90 101.1 254.1)">25</text>
<text x="164.8" y="256.2" transform="rotate(-90 164.8 256.2)">145</text>
<text x="265" y="254.1" transform="rotate(-90 265 254.1)">25</text>
<text x="346" y="254.5">DRAWING TITLE</text>
<text x="374.6" y="254.5">-:</text>
<text x="176" y="259.5">EGL</text>
<text x="277.3" y="262.1">100</text>
<text x="285.8" y="262.1">100</text>
<text x="295" y="265.3">N4/SHEAR KEY</text>
<text x="112.7" y="270.8">150</text>
<text x="118.8" y="270.8">378</text>
<text x="125.6" y="270.8">600</text>
<text x="135.6" y="270.8">600</text>
<text x="142.6" y="270.8">378</text>
<text x="149.1" y="270.8">150</text>
<text x="161.5" y="274">N4/SHEARKEY</text>
<text x="404.6" y="288.4">GF</text>
</g>
<g font-size="3.4">
<text x="175" y="99.2">8000</text>
<text x="176.4" y="165.9">4000</text>
<text x="174.6" y="252.6">-1200</text>
<text x="405.1" y="276.9">A3</text>
</g>
<g font-size="3.2">
<text x="348.5" y="260.9">PW-GF-10-MOULD DRAWING</text>
<text x="405.5" y="282.4">1</text>
</g>
<g font-size="3">
<text x="359.3" y="172.9">Arihant Esta, 2g2, 2</text>
<text x="388.8" y="172.9">floor,</text>
<text x="359.3" y="176.2">No.370, Church Road, Mogappair East,</text>
<text x="359.3" y="179.5">Chennai-600037.</text>
<text x="359.3" y="182.8">Tel:+91- 98400 - 41400 / 90802 - 22066</text>
<text x="357.7" y="201.1">B167, 12th cross street, Jawahar Nagar,</text>
<text x="357.7" y="204.4">Palayamkottai, Tirunelveli-627007</text>
<text x="357.7" y="207.8">Cell No: +91 9865803764</text>
<text x="345.1" y="270.9">JOB NO. :</text>
<text x="360.7" y="271.1">ESP24075</text>
<text x="384.8" y="271.4">DRAWN BY:-</text>
<text x="404.8" y="271.4">AR</text>
<text x="345.1" y="276.8">ELEMENT NO. :</text>
<text x="367.7" y="276.8">PW-GF-10</text>
<text x="384.8" y="276.8">SHEET SIZE:-</text>
<text x="345.1" y="282.4">DWG. NO. :</text>
<text x="345.1" y="287.7">SCALE :</text>
<text x="359.7" y="287.7">1 : 60</text>
<text x="361.9" y="282.4">PW-GF-10(M1)</text>
<text x="384.8" y="282.4">REV.NO:-</text>
<text x="384.8" y="288">LEVEL. :</text>
</g>
<g font-size="2.8">
<text x="146.8" y="83">1</text>
<text x="158.7" y="95.5">3</text>
<text x="158.7" y="236.8">2</text>
<text x="124.4" y="286.5">1 : 60</text>
<text x="275.9" y="286.5">1 : 60</text>
</g>
<g font-size="2.5">
<text x="347.4" y="232">1</text>
<text x="353.6" y="232">26-05-25</text>
<text x="372" y="232">FOR APPROVAL</text>
<text x="345.9" y="238.6">Rev</text>
<text x="347.4" y="235.3">0</text>
<text x="353.6" y="235.3">12-05-25</text>
<text x="355.9" y="238.6">Date</text>
<text x="372" y="235.3">FOR APPROVAL</text>
<text x="375.3" y="238.6">Description</text>
<text x="398.2" y="238.6">Chkd</text>
<text x="406" y="238.6">Appd.</text>
<text x="366" y="245.4">REVISION SCHEDULE</text>
</g>
<g font-size="2.1">
<text x="399.5" y="232">PK</text>
<text x="407" y="232">PRC</text>
<text x="399.5" y="235.2">PK</text>
<text x="407" y="235.2">PRC</text>
</g>
<text font-size="2" x="385.7" y="172">nd</text>
</svg>
